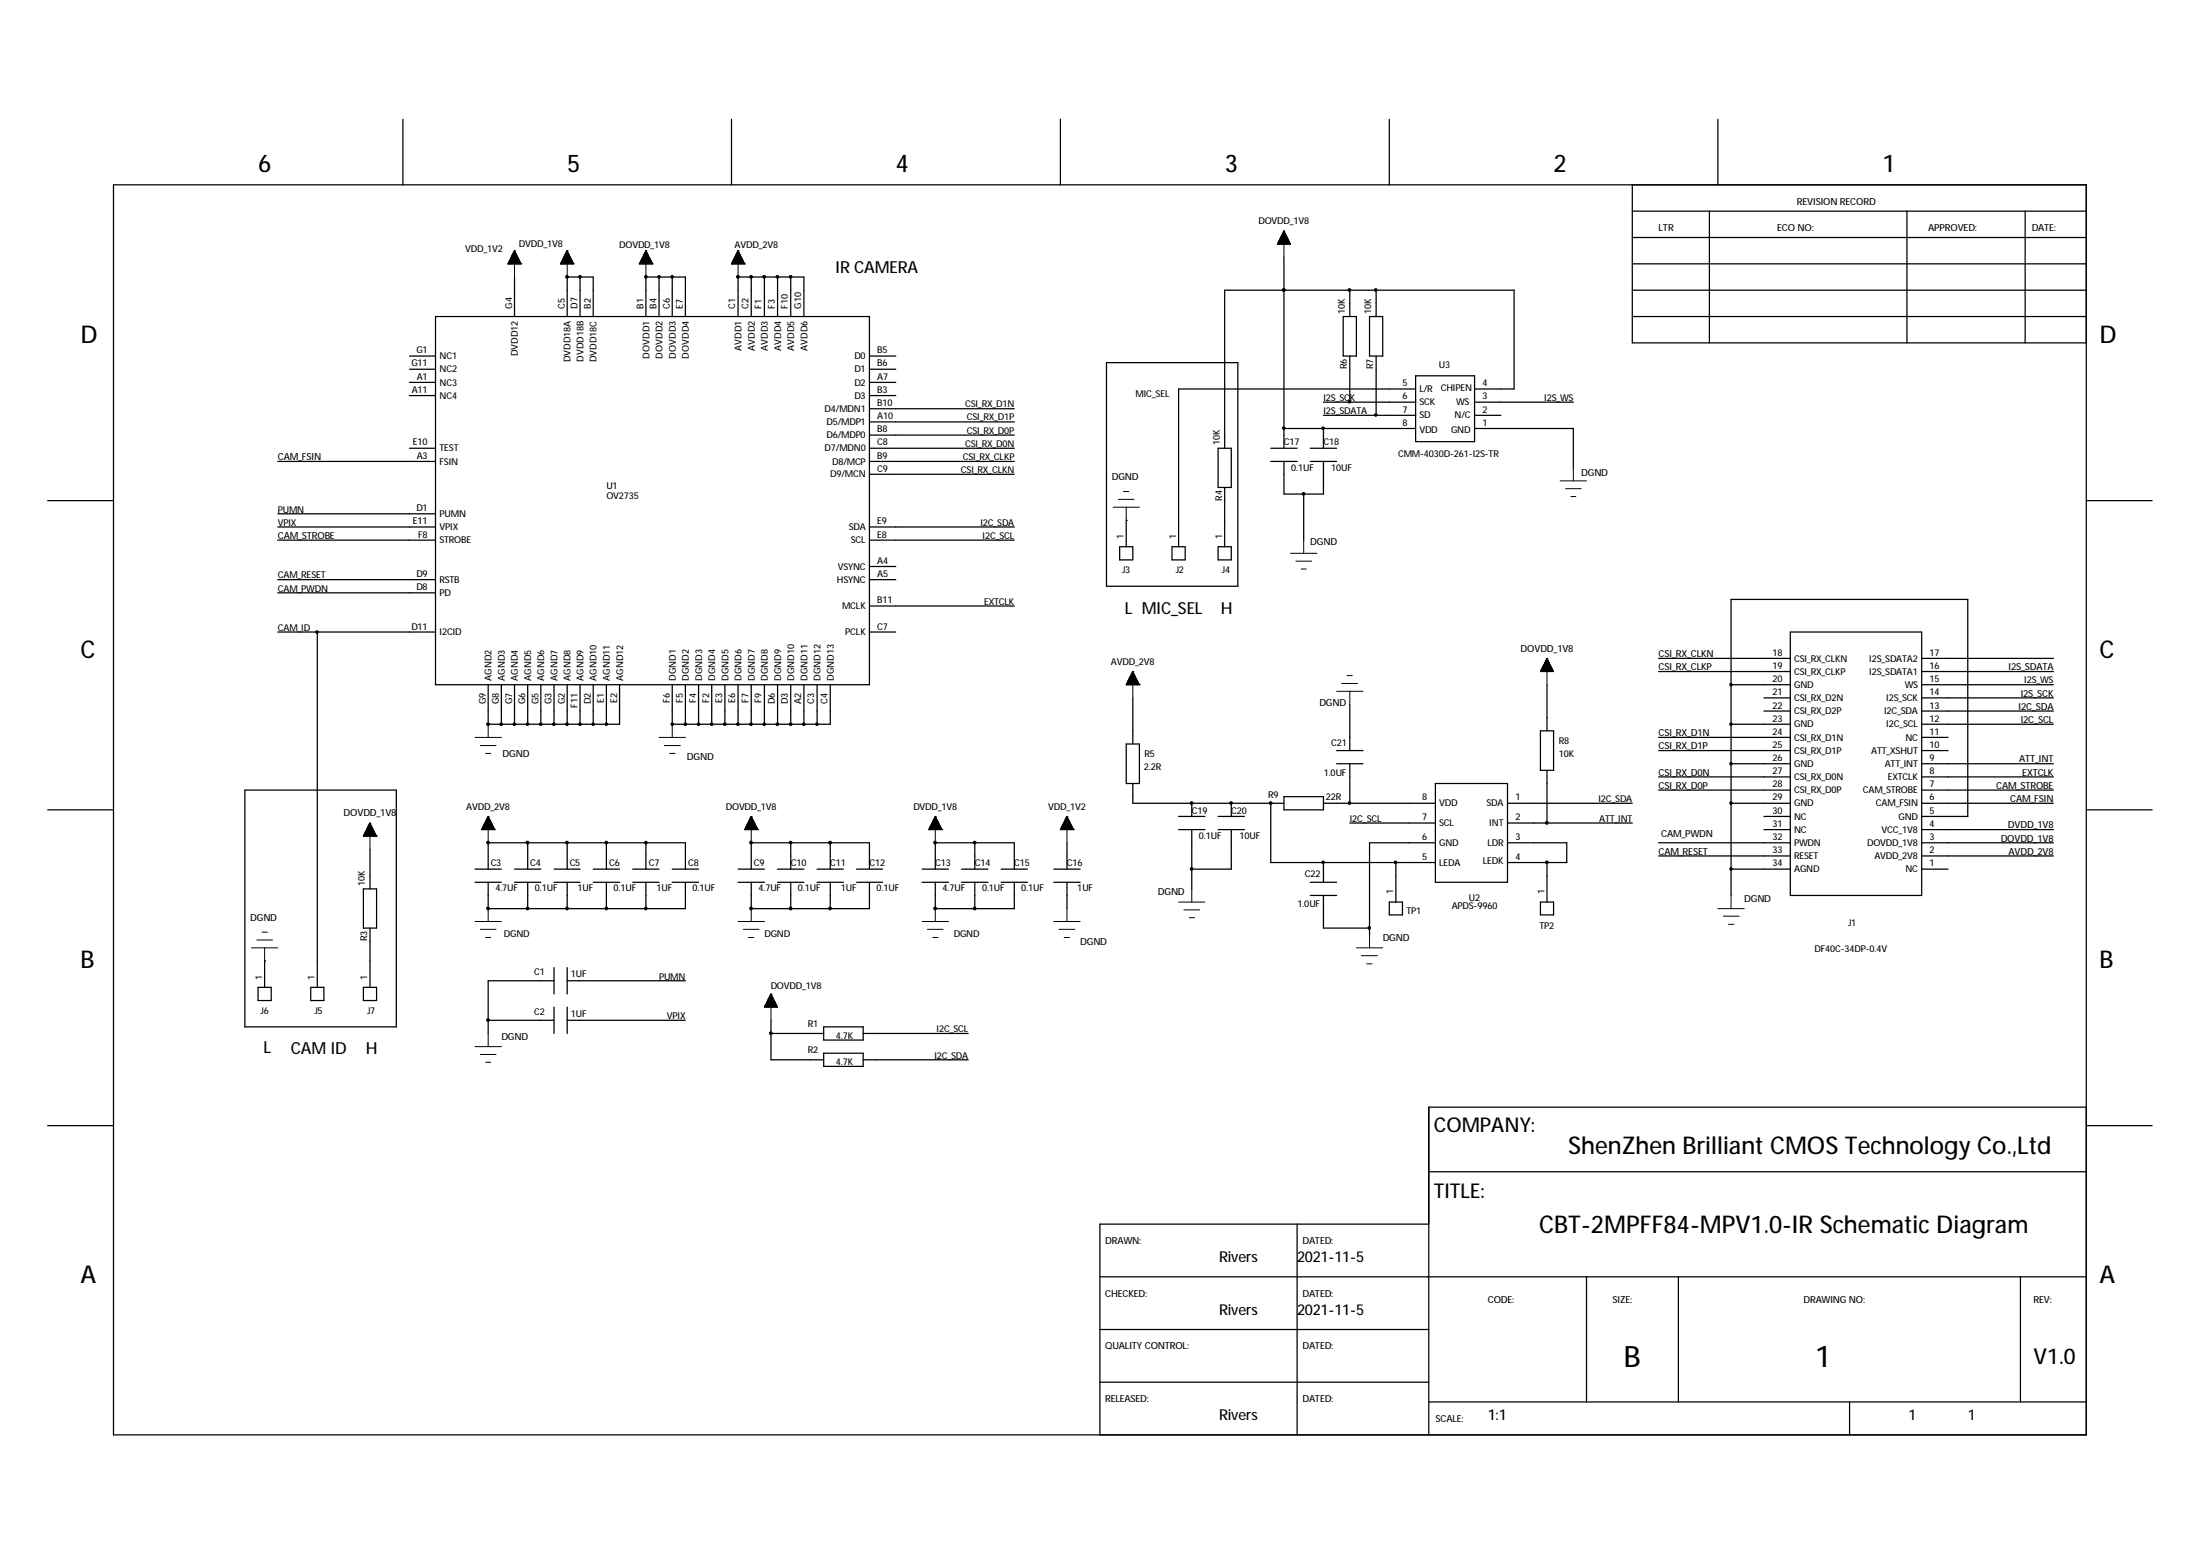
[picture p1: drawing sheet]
<svg xmlns="http://www.w3.org/2000/svg" width="297mm" height="210mm" viewBox="0 0 297 210" stroke-linecap="round" stroke-linejoin="round" font-family="sans-serif">
<g fill="none" stroke="#000" stroke-width=".17">
<path d="M54.4 16.1v8.8M98.8 16.1v8.8M143.2 16.1v8.8M187.6 16.1v8.8M231.9 16.1v8.8M15.3 24.9h266.4v168.8h-266.4zM69.5 37.4v5.3M76.6 37.4h.1M76.6 37.4h3.5v5.3M76.6 37.4v5.3M78.3 37.4v5.3M87.2 37.4h.1"/>
<path d="M87.2 37.4v5.3M87.2 37.4h5.3v5.3M89 37.4v5.3M90.8 37.4v5.3M99.7 37.4h.1M99.7 37.4h8.8v5.3M99.7 37.4v5.3M101.4 37.4v5.3M103.2 37.4v5.3M105 37.4v5.3M106.8 37.4v5.3M173.4 39.2h.1"/>
<path d="M173.4 34.7v25.8M182.2 39.2v3.5M185.8 39.2v3.5M220.4 28.5h61.3M220.4 32.1h61.3M220.4 39.2h61.3M220.4 24.9v21.4h61.3M220.4 35.6h61.3M230.8 28.5v17.8M257.5 28.5v17.8M273.4 28.5v17.8M55.3 51.6h3.5"/>
<path d="M55.3 53.4h3.5M55.3 48.1h3.5M55.3 49.8h3.5M58.8 42.7h58.6v49.7h-58.6zM117.4 51.6h3.5M117.4 57h19.5M117.4 53.4h3.5M117.4 48.1h3.5M117.4 49.8h3.5M117.4 58.7h19.5M117.4 55.2h19.5M149.4 49h17.7v30.1h-17.7z"/>
<path d="M173.4 57.8h17.7M178.7 57.8v2.7M178.7 56.1h12.4M178.7 54.3h12.4M181.4 42.7h1.7v5.4h-1.7zM182.2 48.1v6.2M184.9 42.7h1.8v5.4h-1.8zM185.8 48.1v8M191.1 50.7h8v8.9h-8zM191.1 52.5h-32v21.3M199.1 52.5h5.3v-13.3h-39v21.3M199.1 57.8h13.3v5.4"/>
<path d="M199.1 56.1h3.5M199.1 54.3h13.3M220.4 42.7h61.3M6.4 67.6h8.9M37.5 62.3h21.3M37.5 78.2h21.3M37.5 71.1h21.3M37.5 72.9h21.3M37.5 69.4h21.3M55.3 60.5h3.5M117.4 62.3h19.5M117.4 76.5h3.5"/>
<path d="M117.4 78.2h3.5M117.4 71.1h19.5M117.4 60.5h19.5M117.4 72.9h19.5M117.4 64h19.5M151.2 73.8h1.8v1.8h-1.8zM152.1 70.2h.1M152.1 70.2v3.6M158.2 73.8h1.8v1.8h-1.8zM164.5 60.5h1.7v5.3h-1.7zM164.5 73.8h1.7v1.8h-1.7zM165.4 65.8v8"/>
<path d="M171.6 62.3h3.5M171.6 60.5h3.5M173.4 62.3v4.4h5.3v-4.4M176 66.7v6.2M176.9 62.3h3.6M176.9 60.5h3.6M281.7 67.6h8.9M37.5 85.3h21.3M37.5 80h21.3M42.8 85.3v48M65.9 97.8h.1M65.9 92.4v5.4"/>
<path d="M67.7 92.4v5.4M69.5 92.4v5.4M71.2 92.4v5.4M73 92.4v5.4M74.8 92.4v5.4M76.6 92.4v5.4M78.3 92.4v5.4M80.1 92.4v5.4M81.9 92.4v5.4M83.7 92.4v5.4h-17.8M90.8 97.8h.1M90.8 92.4v5.4"/>
<path d="M92.5 92.4v5.4M94.3 92.4v5.4M96.1 92.4v5.4M97.9 92.4v5.4M99.7 92.4v5.4M101.4 92.4v5.4M103.2 92.4v5.4M105 92.4v5.4M106.8 92.4v5.4M108.5 92.4v5.4M110.3 92.4v5.4M112.1 92.4v5.4h-21.3"/>
<path d="M117.4 85.3h3.5M117.4 81.8h19.5M153 94.2v6.2M182.2 95.1v6.2M208 98.7h1.8v5.3h-1.8zM208.9 92.4v6.3M223.9 99.5h17.8M223.9 90.6h17.8M223.9 88.9h17.8M233.7 92.4h8M233.7 97.8h8M238.2 96h3.5"/>
<path d="M238.2 94.2h3.5M241.7 85.3h17.8v35.6h-17.8zM259.5 92.4h17.7M259.5 99.5h3.5M259.5 97.8h17.7M259.5 96h17.7M259.5 94.2h17.7M259.5 90.6h17.7M259.5 88.9h17.7M6.4 109.3h8.9M33.1 106.7h20.4v31.9h-20.4zM49.1 120h1.7v5.3h-1.7z"/>
<path d="M50 114.7v5.3M64.1 117.3h3.6M64.1 119.1h3.6M65.9 113.8h.1M65.9 113.8h26.6v3.5M65.9 113.8v3.5M65.9 119.1v3.6M69.5 117.3h3.5M69.5 119.1h3.5M71.2 113.8v3.5M71.2 119.1v3.6M74.8 117.3h3.5"/>
<path d="M74.8 119.1h3.5M76.6 113.8v3.5M76.6 119.1v3.6M80.1 117.3h3.6M80.1 119.1h3.6M81.9 113.8v3.5M81.9 119.1v3.6M85.4 117.3h3.6M85.4 119.1h3.6M87.2 113.8v3.5M87.2 119.1v3.6M90.8 117.3h3.5"/>
<path d="M90.8 119.1h3.5M92.5 119.1v3.6h-26.6M99.7 117.3h3.5M99.7 119.1h3.5M101.4 113.8h.1M101.4 113.8h16v3.5M101.4 113.8v3.5M101.4 119.1v3.6M105 117.3h3.5M105 119.1h3.5M106.8 113.8v3.5M106.8 119.1v3.6"/>
<path d="M110.3 117.3h3.6M110.3 119.1h3.6M112.1 113.8v3.5M112.1 119.1v3.6M115.7 117.3h3.5M115.7 119.1h3.5M117.4 119.1v3.6h-16M124.5 117.3h3.6M124.5 119.1h3.6M126.3 113.8h.1M126.3 113.8v3.5M126.3 119.1v3.6"/>
<path d="M126.3 113.8h10.6v3.5M129.8 117.3h3.6M129.8 119.1h3.6M131.6 113.8v3.5M131.6 119.1v3.6M135.2 117.3h3.5M135.2 119.1h3.5M136.9 119.1v3.6h-10.6M142.3 117.3h3.5M142.3 119.1h3.5M144.1 113.8v3.5M144.1 119.1v3.6"/>
<path d="M152.1 100.4h1.7v5.4h-1.7zM153 105.8v2.6h20.4M159.1 110.2h3.6M159.1 112h3.6M160.9 108.4h.1M160.9 108.4v1.8M160.9 112v8M164.5 110.2h3.5M164.5 112h3.5M166.2 108.4h.1M166.2 112v5.3h-5.3M166.2 108.4v1.8"/>
<path d="M171.6 108.4h.1M171.6 108.4v8h22.2M173.4 107.5h5.3v1.8h-5.3zM176.9 119.1h3.6M178.7 108.4h15.1M178.7 116.4v2.7M180.5 101.3h3.5M180.5 103.1h3.5M182.2 111.1h11.6M182.2 103.1v5.3M188.5 116.4v5.4M193.8 105.8h9.7v13.3h-9.7z"/>
<path d="M193.8 113.8h-8.9v12.4M203.5 108.4h16.9M203.5 111.1h16.9M203.5 113.8h8v2.6h-8M208.9 104v7.1M208.9 116.4v5.4M223.9 106.7h17.8M223.9 113.8h17.8M223.9 101.3h17.8M223.9 115.5h17.8M223.9 104.9h17.8M233.7 117.3h8"/>
<path d="M233.7 108.4h8M233.7 103.1h8M238.2 110.2h3.5M238.2 112h3.5M259.5 106.7h17.7M259.5 117.3h3.5M259.5 108.4h17.7M259.5 113.8h17.7M259.5 110.2h6.2v-29.3h-32v40M259.5 112h17.7M259.5 101.3h3.5M259.5 103.1h17.7"/>
<path d="M259.5 115.5h17.7M259.5 104.9h17.7M281.7 109.3h8.9M34.8 133.3h1.8v1.8h-1.8zM35.7 129.7h.1M35.7 129.7v3.6M42 133.3h1.7v1.8h-1.7zM49.1 133.3h1.7v1.8h-1.7zM50 125.3v8M65.9 122.7h.1M65.9 137.7h8.9M74.8 130.6v3.6"/>
<path d="M74.8 135.9v3.6M74.8 132.4h-8.9v7.1M76.6 130.6v3.6M76.6 135.9v3.6M76.6 132.4h15.9M76.6 137.7h15.9M101.4 122.7h.1M104.1 139.5h7.1M104.1 137.7v5.4h7.1M111.2 138.6h5.3v1.8h-5.3zM116.5 139.5h14.2M126.3 122.7h.1"/>
<path d="M176.9 120.9h3.6M178.7 120.9v4.4h6.2M187.6 121.8h1.8v1.7h-1.8zM208 121.8h1.8v1.7h-1.8zM6.4 151.9h8.9M111.2 142.2h5.3v1.7h-5.3zM116.5 143.1h14.2M192.9 158.2h88.8M281.7 149.5h-88.8v44.2M281.7 151.9h8.9M148.5 172.4h133.2M148.5 179.5h44.4"/>
<path d="M175.1 165.2v28.5M192.9 165.2h-44.4v28.5M214.2 172.4v16.8M226.6 172.4v16.8M272.8 172.4v16.8M148.5 186.6h44.4M192.9 189.2h88.8M249.7 189.2v4.5"/>
</g>
<g fill="none" stroke="#000" stroke-width=".14">
<path d="M68.6 35.6h.1M68.6 35.6h1.8M68.6 35.5h1.7M68.7 35.5h1.6v.1M68.7 35.4h1.6M68.7 35.4v.2M68.7 35.4h1.5v.2M68.8 35.2h1.3v.4M68.8 35.2v.4M68.8 35.1h1.3M68.9 35.1h1.2v.5M68.9 35v.6"/>
<path d="M68.9 35h1.1M68.9 35.6v-.7h1.1v.7M69 34.9h.9M69 34.8h.9v.8M69 34.7v.9M69 34.7h.9M69 34.6h.8v1M69 34.6v1M69.1 34.6h.7M69.1 34.5h.7v1.1M69.1 34.4v1.2M69.2 34.4h.6"/>
<path d="M69.2 34.3h.5v1.3M69.2 34.3v1.3M69.3 34.3h.4M69.3 34.2h.3v1.4M69.4 34.1h.2v1.5M69.4 33.9h.1v1.7M69.4 33.8v1.8M69.5 33.8h.1M69.5 33.8v3.6M69.5 33.8l-.9 1.8M69.5 33.8l.9 1.8M69.6 34h-.2v1.6"/>
<path d="M69.6 34.1h-.3v1.5M70.2 35.3h-1.5v.3M70.4 35.6h.1M75.7 35.6h.1M75.7 35.6h1.7M75.7 35.5h1.7M75.7 35.5h1.7v.1M75.7 35.4v.2M75.8 35.4h1.5M75.8 35.4h1.5v.2M75.8 35.3v.3M75.9 35.3h1.4"/>
<path d="M75.9 35.2h1.4v.4M75.9 35.1h1.3M75.9 35.2v.4M76 35.1h1.2v.5M76 35h1.1M76 35v.6M76 35.6v-.7h1.1v.7M76.1 34.9h.9M76.1 34.8h.9v.8M76.1 34.7v.9M76.2 34.7h.8M76.2 34.6h.8v1"/>
<path d="M76.2 34.6v1M76.2 34.6h.7M76.2 34.5h.7v1.1M76.2 34.4v1.2M76.3 34.4h.6M76.3 34.3h.5v1.3M76.3 34.3v1.3M76.4 34.3h.4M76.4 34.2h.4v1.4M76.5 34.1h.2v1.5M76.5 34v1.6M76.5 34h.1"/>
<path d="M76.5 33.9h.1v1.7M76.5 33.8v1.8M76.6 33.8h.1M76.6 33.8v3.6M76.6 33.8l-.9 1.8M76.6 33.8l.8 1.8M76.7 34.1h-.3v1.5M77.4 35.6h.1M86.3 35.6h.1M86.3 35.6h1.8M86.4 35.5h1.7M86.4 35.5h1.7v.1"/>
<path d="M86.4 35.4v.2M86.4 35.4h1.6M86.5 35.4h1.5v.2M86.5 35.3v.3M86.5 35.3h1.4M86.5 35.2h1.4v.4M86.5 35.2v.4M86.6 35.1h1.2M86.6 35.1h1.2v.5M86.6 35v.6M86.7 35h1.1M86.7 35.6v-.7h1.1v.7"/>
<path d="M86.7 34.9h1M86.8 34.8h.9v.8M86.8 34.6h.8v1M86.8 34.6v1M86.9 34.6h.7M86.9 34.5h.6v1.1M86.9 34.4v1.2M87 34.4h.5M87 34.3h.5v1.3M87 34.3v1.3M87 34.3h.4M87 34.2h.4v1.4"/>
<path d="M87 34.1v1.5M87.1 34.1h.3M87.1 34.1h.2v1.5M87.1 34v1.6M87.2 34h.1M87.2 33.8h.1M87.2 33.9v1.7M87.2 33.8v3.6M87.2 33.8l-.9 1.8M87.2 33.8l.9 1.8M87.7 34.7h-.9v.9M88.1 35.6h.1"/>
<path d="M98.8 35.6h.1M98.8 35.6h1.7M98.8 35.5h1.7M98.8 35.5h1.7v.1M98.8 35.4v.2M98.9 35.4h1.5M98.9 35.4h1.5v.2M98.9 35.3v.3M98.9 35.3h1.5M99 35.2h1.3v.4M99 35.2v.4M99 35.1h1.3"/>
<path d="M99.1 35.1h1.1v.5M99.1 35v.6M99.1 35h1.1M99.1 35.6v-.7h1.1v.7M99.1 34.9h1.1M99.2 34.8h.9v.8M99.2 34.7v.9M99.2 34.7h.9M99.3 34.6h.7v1M99.4 34.5h.6v1.1M99.4 34.3h.5v1.3M99.4 34.3v1.3"/>
<path d="M99.4 34.3h.5M99.5 34.2h.3v1.4M99.5 34.1v1.5M99.5 34.1h.3M99.5 34.1h.3v1.5M99.5 34v1.6M99.6 34h.1M99.6 33.9h.1v1.7M99.6 33.8v1.8M99.7 33.8h.1M99.7 33.8v3.6M99.7 33.8l-.9 1.8"/>
<path d="M99.7 33.8l.8 1.8M99.9 34.4h-.5v1.2M100 34.6h-.7v1M100.5 35.6h.1M172.6 32.8h1.5M172.6 32.6h1.5v.3M172.6 32.6v.3M172.7 32.6h1.3M172.7 32.5h1.3M172.7 32.4v.5M172.8 32.4h1.1M172.8 32.3v.6"/>
<path d="M172.8 32.3h1.1M172.8 32.2h1.1M172.8 32.1v.8M172.9 32.1h.9M172.9 32.1h.9v.8M172.9 32v.9M173 32h.7M173 31.9h.7M173 31.8h.7M173 31.8v1.1M173.1 31.8h.6M173.1 31.7v1.2"/>
<path d="M173.1 31.7h.5M173.1 31.6h.5M173.1 31.6v1.3M173.2 31.6h.3M173.2 31.5h.3M173.3 31.3h.1v1.6M173.3 31.3v1.6M173.3 31.3h.1M173.4 31.2h.1M173.4 31.2v3.5M173.4 31.2l.8 1.7h-1.7zM173.5 31.4h-.3v1.5"/>
<path d="M173.5 31.5v1.4M173.6 31.6v1.3M173.7 31.8v1.1M173.7 31.9v1M173.9 32.2v.7M173.9 32.3v.6M174 32.4v.5M174.1 32.7h-1.5v.2M174.1 32.7v.2M174.2 32.9h-1.7M174.2 32.9h.1M150.3 68.5h3.5"/>
<path d="M151 67.4h2.1M151.7 66.4h.7M152.1 68.5v1.7M174.2 74.7h3.6M175 75.7h2.1M175.7 76.8h.7M176 72.9v1.8M210.7 64.9h3.5M211.4 66h2.1M212.1 67h.7M212.4 63.2v1.7M64.1 99.5h3.6"/>
<path d="M65.9 97.8v1.7M89 99.5h3.5M90.8 97.8v1.7M152.1 92.4h.1M152.1 92.4h1.7M152.1 92.3h1.7v.1M152.2 92.2h1.5v.2M152.2 92.1v.3M152.2 92.1h1.5M152.3 92.4v-.4h1.3v.4M152.3 91.9h1.3M152.3 91.9h1.2v.5"/>
<path d="M152.3 91.8v.6M152.4 91.8h1.1M152.4 91.8h1.1v.6M152.4 91.7v.7M152.4 91.7h1M152.4 91.6h1v.8M152.4 91.5v.9M152.5 91.5h.8M152.5 91.5h.8v.9M152.5 91.4v1M152.6 91.4h.7M152.6 91.3h.6v1.1"/>
<path d="M152.6 91.2v1.2M152.7 91.2h.5M152.7 91.2h.5v1.2M152.8 91h.3v1.4M152.8 90.9h.2v1.5M152.8 90.8v1.6M152.9 90.8h.1M152.9 90.7h.1M152.9 90.6v1.8M153 90.6h.1M153 90.6v3.6M153 90.6l-.9 1.8"/>
<path d="M153 90.6l.8 1.8M153.1 90.9h-.3v1.5M153.2 91.1h-.5v1.3M153.7 92.3h-1.6v.1M153.8 92.4h.1M180.5 93.3h3.5M181.1 92.3h2.2M181.9 91.2h.7M182.2 93.3v1.8M208 90.6h1.7M208 90.6h.1M208.1 90.5h1.6"/>
<path d="M208.1 90.5h1.6v.1M208.1 90.4v.2M208.1 90.4h1.5M208.2 90.3h1.4v.3M208.2 90.3v.3M208.2 90.2h1.3M208.2 90.2h1.3v.4M208.2 90.1v.5M208.3 90.1h1.2M208.3 90.6v-.6h1.1v.6M208.3 90h1.1M208.4 89.9h.9v.7"/>
<path d="M208.4 89.8v.8M208.4 89.8h.9M208.4 89.8h.9v.8M208.5 89.6h.7v1M208.6 89.5h.6v1.1M208.6 89.4v1.2M208.6 89.4h.5M208.7 89.3h.4v1.3M208.7 89.3v1.3M208.7 89.3h.3M208.7 89.2h.3v1.4M208.7 89.1v1.5"/>
<path d="M208.8 89.1h.2M208.8 89h.2v1.6M208.8 89v1.6M208.8 89h.1M208.9 88.9h.1M208.9 88.9v3.5M208.9 88.9l.9 1.7h-1.8zM209.2 89.5h-.7v1.1M209.3 89.7h-.9v.9M49.1 112.9h.1M49.1 112.9h1.7M49.1 112.8h1.7"/>
<path d="M49.1 112.7h1.7M49.1 112.7v.2M49.1 112.7h1.6M49.2 112.6h1.5M49.2 112.5v.4M49.2 112.5h1.4M49.2 112.4v.5M49.3 112.4h1.3M49.3 112.3h1.2v.6M49.3 112.2v.7M49.4 112.2h1.1M49.4 112.1v.8"/>
<path d="M49.4 112.1h1M49.5 112.9v-.9h.9v.9M49.5 112.1h.9M49.5 111.9h.8M49.5 111.8v1.1M49.6 111.8h.7M49.6 111.8h.6M49.6 111.6v1.3M49.7 111.7h.5M49.7 111.6h.5v1.3M49.7 111.6h.4M49.7 111.5v1.4"/>
<path d="M49.7 111.5h.4M49.7 111.4v1.5M49.8 111.4h.3M49.8 111.4h.2M49.8 111.2v1.7M49.9 111.3h.1M49.9 111.2h.1M49.9 111.1v1.8M50 111.1h.1M50 111.1v3.6M50 111.1l-.9 1.8M50 111.1l.8 1.8"/>
<path d="M50 111.3v1.6M50.1 111.4v1.5M50.2 111.7v1.2M50.3 111.9v1M50.5 112.2v.7M50.6 112.5v.4M50.7 112.6v.3M50.8 112.7v.2M50.8 112.9h.1M64.9 100.6h2.1M65 112h.1M65 112h1.8"/>
<path d="M65.1 111.9h1.7M65.1 112v-.2h1.6v.2M65.1 111.8h1.6M65.2 111.7h1.4v.3M65.2 111.6h1.4M65.2 111.6v.4M65.2 111.6h1.4v.4M65.2 111.5v.5M65.3 111.5h1.2M65.3 111.4h1.2v.6M65.3 111.4v.6M65.4 111.4h1.1"/>
<path d="M65.4 111.3h1.1v.7M65.4 111.2v.8M65.4 111.2h1M65.4 111.1h1v.9M65.4 111.1v.9M65.5 111.1h.8M65.5 111h.8v1M65.5 110.9v1.1M65.6 101.7h.7M65.6 110.9h.7M65.6 110.8h.7v1.2M65.6 110.8v1.2"/>
<path d="M65.6 110.8h.6M65.7 110.7h.5v1.3M65.7 110.6v1.4M65.7 110.6h.4M65.7 110.5h.4v1.5M65.8 110.4h.2v1.6M65.9 110.3h.1v1.7M65.9 110.2v1.8M65.9 110.2h.1M65.9 110.2v3.6M65.9 110.2l-.9 1.8M65.9 110.2l.9 1.8"/>
<path d="M66 110.3h-.2v1.7M66.1 110.5h-.4v1.5M66.8 112h.1M89.7 100.6h2.2M90.4 101.7h.7M100.5 112h.1M100.5 112h1.8M100.6 111.9h1.7M100.6 112v-.2h1.6v.2M100.7 111.8h1.5M100.7 111.7h1.5v.3M100.7 111.6v.4"/>
<path d="M100.7 111.6h1.5M100.8 111.6h1.3v.4M100.8 111.5v.5M100.8 111.5h1.3M100.8 111.4h1.2v.6M100.8 111.4v.6M100.9 111.4h1.1M100.9 111.3h1v.7M100.9 111.2v.8M100.9 111.2h1M101 111.1h.9v.9M101 111.1v.9"/>
<path d="M101 111.1h.9M101 111h.8v1M101.1 110.8h.7v1.2M101.2 110.7h.5v1.3M101.2 110.6v1.4M101.2 110.6h.4M101.3 110.5h.3v1.5M101.3 110.5v1.5M101.3 110.5h.3M101.3 110.4h.2v1.6M101.3 110.3v1.7M101.3 110.3h.2"/>
<path d="M101.4 110.3h.1v1.7M101.4 110.2v1.8M101.4 110.2h.1M101.4 110.2v3.6M101.4 110.2l-.9 1.8M101.4 110.2l.9 1.8M101.7 110.8h-.6v1.2M101.8 110.9h-.8v1.1M102.3 112h.1M125.4 112h.1M125.4 112h1.8M125.4 111.9h1.8"/>
<path d="M125.5 112v-.2h1.6v.2M125.5 111.8h1.6M125.6 111.7h1.4v.3M125.6 111.6h1.4M125.6 111.6v.4M125.6 111.6h1.4v.4M125.6 111.5v.5M125.6 111.5h1.3M125.7 111.4h1.2v.6M125.7 111.4v.6M125.7 111.4h1.1M125.8 111.3h1v.7"/>
<path d="M125.8 111.2h1M125.8 111.2v.8M125.8 111.1h.9v.9M125.8 111.1v.9M125.9 111.1h.8M125.9 111h.8v1M125.9 110.9v1.1M125.9 110.9h.8M125.9 110.8h.7v1.2M125.9 110.8v1.2M126 110.8h.6M126 110.7h.5v1.3"/>
<path d="M126 110.6v1.4M126.1 110.6h.4M126.1 110.5h.3v1.5M126.1 110.5v1.5M126.2 110.5h.2M126.2 110.4h.2v1.6M126.3 110.2h.1M126.3 110.3v1.7M126.3 110.2v3.6M126.3 110.2l-.9 1.8M126.3 110.2l.9 1.8M126.4 110.3h-.2v1.7"/>
<path d="M127.2 112h.1M143.2 112h.1M143.2 112h1.7M143.2 111.9h1.7M143.2 112v-.2h1.7v.2M143.3 111.8h1.5M143.3 111.7h1.5v.3M143.3 111.6v.4M143.3 111.6h1.4M143.4 111.6h1.3v.4M143.4 111.5v.5M143.4 111.5h1.3"/>
<path d="M143.4 111.4h1.3v.6M143.4 111.4v.6M143.5 111.4h1.1M143.5 111.3h1.1v.7M143.5 111.2v.8M143.6 111.2h1M143.6 111.1h.9v.9M143.6 111.1h.9M143.6 111.1v.9M143.7 111h.7v1M143.7 110.8h.7v1.2M143.7 110.8v1.2"/>
<path d="M143.8 110.8h.5M143.8 110.7h.5v1.3M143.8 110.6v1.4M143.8 110.6h.5M143.8 110.5h.4v1.5M143.8 110.5v1.5M143.9 110.5h.3M143.9 110.4h.2v1.6M143.9 110.3v1.7M144 110.3h.1M144 110.3h.1v1.7M144 110.2v1.8"/>
<path d="M144.1 110.2h.1M144.1 110.2v3.6M144.1 110.2l-.9 1.8M144.1 110.2l.8 1.8M144.4 110.9h-.7v1.1M144.9 112h.1M160.9 120v1.8M34 127.9h3.5M34.7 126.9h2.1M35.4 125.8h.7M35.7 127.9v1.8M64.1 124.4h3.6"/>
<path d="M64.9 125.4h2.1M65.6 126.5h.7M65.9 122.7v1.7M65.9 139.5v1.8M99.7 124.4h3.5M100.4 125.4h2.1M101 126.5h.8M101.4 122.7v1.7M103.3 135.9h1.6M103.3 135.9h.1M103.3 135.8h1.6M103.3 135.7v.2"/>
<path d="M103.3 135.7h1.5M103.4 135.6h1.4v.3M103.4 135.6v.3M103.4 135.6h1.4M103.5 135.5h1.2M103.5 135.4h1.2M103.6 135.2h1v.7M103.6 135.1v.8M103.6 135.1h1M103.7 135.1h.8v.8M103.7 135v.9M103.7 135h.8"/>
<path d="M103.7 134.9h.7M103.7 134.8v1.1M103.8 134.8h.6M103.8 134.7v1.2M103.8 134.7h.6v1.2M103.9 134.6h.4M103.9 134.5v1.4M103.9 134.5h.4M104 134.5h.2M104 134.4h.2M104 134.4v1.5M104 134.3h.2v1.6"/>
<path d="M104 134.3v1.6M104.1 134.3h.1M104.1 134.2h.1M104.1 134.2v3.5M104.1 134.2l.9 1.7h-1.8zM104.2 134.5v1.4M104.3 134.6v1.3M104.4 134.9v1M104.6 135.3h-1.1v.6M104.7 135.4h-1.2v.5M104.7 135.3v.6M104.7 135.4v.5"/>
<path d="M104.9 135.7v.2M104.9 135.9h.1M124.5 124.4h3.6M125.2 125.4h2.1M125.9 126.5h.8M126.3 122.7v1.7M142.3 124.4h3.5M143 125.4h2.1M143.7 126.5h.7M144.1 122.7v1.7M159.1 121.8h3.6M159.9 122.8h2.1"/>
<path d="M160.6 123.9h.7M183.1 127.9h3.6M183.8 129h2.2M184.5 130.1h.8M184.9 126.2v1.7M231.9 122.7h3.6M232.7 123.7h2.1M233.4 124.8h.7M233.7 120.9v1.8M64.1 141.3h3.6M64.9 142.3h2.1M65.6 143.4h.7"/>
</g>
<g fill="#000" stroke="#000" stroke-width=".14">
<path d="M76.4 37.2h.3v.3l-.2 .1-.1-.1z" fill-rule="evenodd"/>
<path d="M78.2 37.2h.2v.3l-.1 .1-.1-.1z" fill-rule="evenodd"/>
<path d="M87.1 37.2h.2v.3l-.1 .1-.1-.1z" fill-rule="evenodd"/>
<path d="M88.9 37.2h.2v.3l-.1 .1-.1-.1z" fill-rule="evenodd"/>
<path d="M90.6 37.2h.3v.3l-.1 .1-.2-.1z" fill-rule="evenodd"/>
<path d="M99.5 37.2h.3v.3l-.2 .1-.1-.1z" fill-rule="evenodd"/>
<path d="M101.3 37.2h.2v.3l-.1 .1-.1-.1z" fill-rule="evenodd"/>
<path d="M103 37.2h.3v.3l-.1 .1-.2-.1z" fill-rule="evenodd"/>
<path d="M104.8 37.2h.3v.3l-.2 .1-.1-.1z" fill-rule="evenodd"/>
<path d="M106.6 37.2h.3v.3l-.2 .1-.1-.1z" fill-rule="evenodd"/>
<path d="M173.2 39h.3v.3h-.2h-.1z" fill-rule="evenodd"/>
<path d="M173.2 39h.3v.3h-.2h-.1z" fill-rule="evenodd"/>
<path d="M182.1 39h.2v.3h-.1h-.1z" fill-rule="evenodd"/>
<path d="M185.6 39h.3v.3h-.1h-.2z" fill-rule="evenodd"/>
<path d="M173.2 57.7h.3v.2h-.3z" fill-rule="evenodd"/>
<path d="M178.5 57.7h.3v.2h-.3z" fill-rule="evenodd"/>
<path d="M182.1 54.1h.2v.3h-.2z" fill-rule="evenodd"/>
<path d="M185.6 55.9h.3v.2h-.3z" fill-rule="evenodd"/>
<path d="M175.9 66.5h.2v.3l-.1 .1-.1-.1z" fill-rule="evenodd"/>
<path d="M42.7 85.2h.2v.2h-.2z" fill-rule="evenodd"/>
<path d="M65.8 97.6h.2v.3h-.2z" fill-rule="evenodd"/>
<path d="M67.5 97.6h.3v.3h-.3z" fill-rule="evenodd"/>
<path d="M69.3 97.6h.3v.3h-.3z" fill-rule="evenodd"/>
<path d="M71.1 97.6h.3v.3h-.3z" fill-rule="evenodd"/>
<path d="M72.9 97.6h.2v.3h-.2z" fill-rule="evenodd"/>
<path d="M74.6 97.6h.3v.3h-.3z" fill-rule="evenodd"/>
<path d="M76.4 97.6h.3v.3h-.3z" fill-rule="evenodd"/>
<path d="M78.2 97.6h.2v.3h-.2z" fill-rule="evenodd"/>
<path d="M80 97.6h.2v.3h-.2z" fill-rule="evenodd"/>
<path d="M81.7 97.6h.3v.3h-.3z" fill-rule="evenodd"/>
<path d="M90.6 97.6h.3v.3h-.3z" fill-rule="evenodd"/>
<path d="M92.4 97.6h.3v.3h-.3z" fill-rule="evenodd"/>
<path d="M94.2 97.6h.2v.3h-.2z" fill-rule="evenodd"/>
<path d="M96 97.6h.2v.3h-.2z" fill-rule="evenodd"/>
<path d="M97.7 97.6h.3v.3h-.3z" fill-rule="evenodd"/>
<path d="M99.5 97.6h.3v.3h-.3z" fill-rule="evenodd"/>
<path d="M101.3 97.6h.2v.3h-.2z" fill-rule="evenodd"/>
<path d="M103 97.6h.3v.3h-.3z" fill-rule="evenodd"/>
<path d="M104.8 97.6h.3v.3h-.3z" fill-rule="evenodd"/>
<path d="M106.6 97.6h.3v.3h-.3z" fill-rule="evenodd"/>
<path d="M108.4 97.6h.3v.3h-.3z" fill-rule="evenodd"/>
<path d="M110.2 97.6h.2v.3h-.2z" fill-rule="evenodd"/>
<path d="M233.6 92.3h.2v.2h-.2z" fill-rule="evenodd"/>
<path d="M233.6 97.6h.2v.3h-.2z" fill-rule="evenodd"/>
<path d="M65.8 113.6h.2v.3h-.1h-.1z" fill-rule="evenodd"/>
<path d="M71.1 113.6h.3v.3h-.2h-.1z" fill-rule="evenodd"/>
<path d="M76.4 113.6h.3v.3h-.2h-.1z" fill-rule="evenodd"/>
<path d="M81.7 113.6h.3v.3h-.1h-.2z" fill-rule="evenodd"/>
<path d="M87.1 113.6h.2v.3h-.1h-.1z" fill-rule="evenodd"/>
<path d="M101.3 113.6h.2v.3h-.1h-.1z" fill-rule="evenodd"/>
<path d="M106.6 113.6h.3v.3h-.2h-.1z" fill-rule="evenodd"/>
<path d="M111.9 113.6h.3v.3h-.1h-.2z" fill-rule="evenodd"/>
<path d="M126.1 113.6h.3v.3h-.2h-.1z" fill-rule="evenodd"/>
<path d="M131.5 113.6h.2v.3h-.1h-.1z" fill-rule="evenodd"/>
<path d="M160.8 117.2h.2v.2l-.1 .1-.1-.1z" fill-rule="evenodd"/>
<path d="M160.8 108.3h.2v.2l-.1 .1-.1-.1z" fill-rule="evenodd"/>
<path d="M166.1 108.3h.3v.2l-.2 .1-.1-.1z" fill-rule="evenodd"/>
<path d="M171.4 108.3h.3v.2l-.2 .1-.1-.1z" fill-rule="evenodd"/>
<path d="M178.5 116.3h.3v.2l-.2 .1-.1-.1z" fill-rule="evenodd"/>
<path d="M182.1 108.3h.2v.2l-.1 .1-.1-.1z" fill-rule="evenodd"/>
<path d="M188.3 116.3h.2v.2l-.1 .1-.1-.1z" fill-rule="evenodd"/>
<path d="M208.7 110.9h.3v.3l-.2 .1-.1-.1z" fill-rule="evenodd"/>
<path d="M208.7 116.3h.3v.2l-.2 .1-.1-.1z" fill-rule="evenodd"/>
<path d="M233.6 108.3h.2v.2l-.1 .1-.1-.1z" fill-rule="evenodd"/>
<path d="M233.6 117.2h.2v.2l-.1 .1-.1-.1z" fill-rule="evenodd"/>
<path d="M233.6 103h.2v.2h-.2z" fill-rule="evenodd"/>
<path d="M65.8 137.6h.2v.2l-.1 .1-.1-.1z" fill-rule="evenodd"/>
<path d="M65.8 122.5h.2v.2l-.1 .1-.1-.1z" fill-rule="evenodd"/>
<path d="M71.1 122.5h.3v.2l-.2 .1-.1-.1z" fill-rule="evenodd"/>
<path d="M76.4 122.5h.3v.2l-.2 .1-.1-.1z" fill-rule="evenodd"/>
<path d="M81.7 122.5h.3v.2l-.1 .1-.2-.1z" fill-rule="evenodd"/>
<path d="M87.1 122.5h.2v.2l-.1 .1-.1-.1z" fill-rule="evenodd"/>
<path d="M101.3 122.5h.2v.2l-.1 .1-.1-.1z" fill-rule="evenodd"/>
<path d="M103.9 139.3h.3v.3l-.1 .1-.2-.1z" fill-rule="evenodd"/>
<path d="M106.6 122.5h.3v.2l-.2 .1-.1-.1z" fill-rule="evenodd"/>
<path d="M111.9 122.5h.3v.2l-.1 .1-.2-.1z" fill-rule="evenodd"/>
<path d="M126.1 122.5h.3v.2l-.2 .1-.1-.1z" fill-rule="evenodd"/>
<path d="M131.5 122.5h.2v.2l-.1 .1-.1-.1z" fill-rule="evenodd"/>
<path d="M184.7 125.1h.3v.3h-.1h-.2z" fill-rule="evenodd"/>
</g>
<text font-size="4.1" x="245.1" y="184.5">1</text>
<text font-size="4" x="219.2" y="184.5">B</text>
<g font-size="3.3">
<text x="34.8" y="23.2">6</text>
<text x="76.6" y="23.2">5</text>
<text x="120.9" y="23.2">4</text>
<text x="165.4" y="23.2">3</text>
<text x="209.8" y="23.2">2</text>
<text x="254.2" y="23.2">1</text>
<text x="10.9" y="46.3">D</text>
<text x="283.5" y="46.3">D</text>
<text x="10.9" y="88.9">C</text>
<text x="283.5" y="88.9">C</text>
<text x="10.9" y="130.6">B</text>
<text x="283.5" y="130.6">B</text>
<text x="211.8" y="155.8">ShenZhen Brilliant CMOS Technology Co.,Ltd</text>
<text x="207.8" y="166.4">CBT-2MPFF84-MPV1.0-IR Schematic Diagram</text>
<text x="10.9" y="173.2">A</text>
<text x="283.5" y="173.2">A</text>
</g>
<text font-size="3" x="274.6" y="184.1">V1.0</text>
<g font-size="2.8">
<text x="193.6" y="152.8">COMPANY:</text>
<text x="193.6" y="161.7">TITLE:</text>
</g>
<g font-size="2.2">
<text x="112.8" y="36.9">IR CAMERA</text>
<text x="151.9" y="82.9">L MIC_SEL</text>
<text x="164.8" y="82.9">H</text>
<text x="35.6" y="142.2">L</text>
<text x="39.3" y="142.3">CAM ID</text>
<text x="49.4" y="142.3">H</text>
</g>
<g font-size="2">
<text x="164.6" y="170.4">Rivers</text>
<text x="175.1" y="170.4">2021-11-5</text>
<text x="164.6" y="177.5">Rivers</text>
<text x="175.1" y="177.5">2021-11-5</text>
<text x="164.6" y="191.7">Rivers</text>
<text x="200.9" y="191.7">1:1</text>
<text x="257.7" y="191.7">1</text>
<text x="265.7" y="191.7">1</text>
</g>
<g font-size="1.3">
<text x="242.6" y="27.6">REVISION RECORD</text>
<text x="62.8" y="34">VDD_1V2</text>
<text x="70.1" y="33.3">DVDD_1V8</text>
<text x="83.6" y="33.5">DOVDD_1V8</text>
<text x="99.2" y="33.5">AVDD_2V8</text>
<text x="169.9" y="30.3">DOVDD_1V8</text>
<text x="223.9" y="31.2">LTR</text>
<text x="239.9" y="31.2">ECO NO:</text>
<text x="260.3" y="31.2">APPROVED:</text>
<text x="274.3" y="31.2">DATE:</text>
<text x="69.1" y="41.7" transform="rotate(-90 69.1 41.7)">G4</text>
<text x="76.2" y="41.7" transform="rotate(-90 76.2 41.7)">C5</text>
<text x="78" y="41.7" transform="rotate(-90 78 41.7)">D7</text>
<text x="79.8" y="41.7" transform="rotate(-90 79.8 41.7)">B2</text>
<text x="86.9" y="41.7" transform="rotate(-90 86.9 41.7)">B1</text>
<text x="88.6" y="41.7" transform="rotate(-90 88.6 41.7)">B4</text>
<text x="90.4" y="41.7" transform="rotate(-90 90.4 41.7)">C6</text>
<text x="92.2" y="41.7" transform="rotate(-90 92.2 41.7)">E7</text>
<text x="99.3" y="41.7" transform="rotate(-90 99.3 41.7)">C1</text>
<text x="101" y="41.7" transform="rotate(-90 101 41.7)">C2</text>
<text x="102.8" y="41.7" transform="rotate(-90 102.8 41.7)">F1</text>
<text x="104.6" y="41.7" transform="rotate(-90 104.6 41.7)">F3</text>
<text x="106.4" y="41.7" transform="rotate(-90 106.4 41.7)">F10</text>
<text x="108.2" y="41.7" transform="rotate(-90 108.2 41.7)">G10</text>
<text x="56.2" y="47.7">G1</text>
<text x="100.1" y="47.3" transform="rotate(-90 100.1 47.3)">AVDD1</text>
<text x="101.9" y="47.3" transform="rotate(-90 101.9 47.3)">AVDD2</text>
<text x="103.7" y="47.3" transform="rotate(-90 103.7 47.3)">AVDD3</text>
<text x="105.5" y="47.3" transform="rotate(-90 105.5 47.3)">AVDD4</text>
<text x="107.2" y="47.3" transform="rotate(-90 107.2 47.3)">AVDD5</text>
<text x="109" y="47.3" transform="rotate(-90 109 47.3)">AVDD6</text>
<text x="118.4" y="47.7">B5</text>
<text x="181.6" y="42.4" transform="rotate(-90 181.6 42.4)">10K</text>
<text x="185.1" y="42.4" transform="rotate(-90 185.1 42.4)">10K</text>
<text x="55.5" y="49.5">G11</text>
<text x="55.6" y="53">A11</text>
<text x="56.3" y="51.2">A1</text>
<text x="59.4" y="52">NC3</text>
<text x="59.4" y="48.5">NC1</text>
<text x="59.4" y="50.3">NC2</text>
<text x="59.4" y="53.8">NC4</text>
<text x="69.9" y="48.1" transform="rotate(-90 69.9 48.1)">DVDD12</text>
<text x="77" y="48.9" transform="rotate(-90 77 48.9)">DVDD18A</text>
<text x="78.8" y="48.8" transform="rotate(-90 78.8 48.8)">DVDD18B</text>
<text x="80.6" y="48.9" transform="rotate(-90 80.6 48.9)">DVDD18C</text>
<text x="87.7" y="48.4" transform="rotate(-90 87.7 48.4)">DOVDD1</text>
<text x="89.5" y="48.4" transform="rotate(-90 89.5 48.4)">DOVDD2</text>
<text x="91.2" y="48.4" transform="rotate(-90 91.2 48.4)">DOVDD3</text>
<text x="93" y="48.4" transform="rotate(-90 93 48.4)">DOVDD4</text>
<text x="115.4" y="52">D2</text>
<text x="115.4" y="53.8">D3</text>
<text x="115.4" y="48.5">D0</text>
<text x="115.4" y="50.3">D1</text>
<text x="118.4" y="51.2">A7</text>
<text x="118.4" y="53">B3</text>
<text x="118.4" y="49.5">B6</text>
<text x="153.3" y="53.6">MIC_SEL</text>
<text x="181.9" y="49.8" transform="rotate(-90 181.9 49.8)">R6</text>
<text x="185.4" y="49.8" transform="rotate(-90 185.4 49.8)">R7</text>
<text x="189.4" y="52.1">5</text>
<text x="189.4" y="53.9">6</text>
<text x="191.6" y="52.9">L/R</text>
<text x="194.3" y="49.6">U3</text>
<text x="194.5" y="52.7">CHIPEN</text>
<text x="200.2" y="53.9">3</text>
<text x="200.2" y="52.1">4</text>
<text x="111.3" y="55.6">D4/MDN1</text>
<text x="111.6" y="57.4">D5/MDP1</text>
<text x="111.6" y="59.2">D6/MDP0</text>
<text x="118.4" y="56.6">A10</text>
<text x="118.4" y="58.3">B8</text>
<text x="118.4" y="54.8">B10</text>
<text x="130.3" y="55">CSI_RX_D1N</text>
<text x="130.6" y="56.7">CSI_RX_D1P</text>
<text x="130.6" y="58.5">CSI_RX_D0P</text>
<text x="178.7" y="54.1">I2S_SCK</text>
<text x="178.7" y="55.9">I2S_SDATA</text>
<text x="189.4" y="55.7">7</text>
<text x="189.4" y="57.5">8</text>
<text x="191.6" y="54.7">SCK</text>
<text x="191.6" y="56.5">SD</text>
<text x="191.6" y="58.4">VDD</text>
<text x="195.9" y="58.4">GND</text>
<text x="196.4" y="56.5">N/C</text>
<text x="196.6" y="54.7">WS</text>
<text x="200.2" y="57.5">1</text>
<text x="200.2" y="55.7">2</text>
<text x="208.5" y="54.1">I2S_WS</text>
<text x="37.5" y="62.1">CAM_FSIN</text>
<text x="55.8" y="60.1">E10</text>
<text x="56.3" y="61.9">A3</text>
<text x="59.4" y="62.7">FSIN</text>
<text x="59.4" y="60.9">TEST</text>
<text x="81.9" y="66">U1</text>
<text x="111.3" y="60.9">D7/MDN0</text>
<text x="112.1" y="64.4">D9/MCN</text>
<text x="112.4" y="62.7">D8/MCP</text>
<text x="118.4" y="61.9">B9</text>
<text x="118.4" y="63.7">C9</text>
<text x="118.4" y="60.1">C8</text>
<text x="129.8" y="63.9">CSI_RX_CLKN</text>
<text x="130" y="62.1">CSI_RX_CLKP</text>
<text x="130.3" y="60.3">CSI_RX_D0N</text>
<text x="150.1" y="64.8">DGND</text>
<text x="164.7" y="60.1" transform="rotate(-90 164.7 60.1)">10K</text>
<text x="173.4" y="60.1">C17</text>
<text x="174.3" y="63.5">0.1UF</text>
<text x="178.7" y="60.1">C18</text>
<text x="179.7" y="63.5">10UF</text>
<text x="188.8" y="61.7">CMM-4030D-261-I2S-TR</text>
<text x="213.5" y="64.2">DGND</text>
<text x="37.5" y="71">VPIX</text>
<text x="37.5" y="69.2">PUMN</text>
<text x="55.8" y="70.8">E11</text>
<text x="56.2" y="69">D1</text>
<text x="59.4" y="71.6">VPIX</text>
<text x="59.4" y="69.8">PUMN</text>
<text x="81.9" y="67.4">OV2735</text>
<text x="114.6" y="71.6">SDA</text>
<text x="118.4" y="70.8">E9</text>
<text x="132.4" y="71">I2C_SDA</text>
<text x="165" y="67.6" transform="rotate(-90 165 67.6)">R4</text>
<text x="37.5" y="72.7">CAM_STROBE</text>
<text x="56.2" y="77.9">D9</text>
<text x="56.5" y="72.6">F8</text>
<text x="59.4" y="73.3">STROBE</text>
<text x="113.1" y="76.9">VSYNC</text>
<text x="114.9" y="73.3">SCL</text>
<text x="118.4" y="76.1">A4</text>
<text x="118.4" y="77.9">A5</text>
<text x="118.4" y="72.6">E8</text>
<text x="132.7" y="72.7">I2C_SCL</text>
<text x="151.5" y="77.4">J3</text>
<text x="151.7" y="72.7" transform="rotate(-90 151.7 72.7)">1</text>
<text x="158.7" y="77.4">J2</text>
<text x="158.8" y="72.7" transform="rotate(-90 158.8 72.7)">1</text>
<text x="165" y="77.4">J4</text>
<text x="165" y="72.7" transform="rotate(-90 165 72.7)">1</text>
<text x="176.9" y="73.6">DGND</text>
<text x="37.5" y="78.1">CAM_RESET</text>
<text x="37.5" y="79.9">CAM_PWDN</text>
<text x="56.2" y="79.7">D8</text>
<text x="59.4" y="78.7">RSTB</text>
<text x="59.4" y="80.4">PD</text>
<text x="113" y="78.7">HSYNC</text>
<text x="113.7" y="82.2">MCLK</text>
<text x="118.4" y="81.5">B11</text>
<text x="132.9" y="81.6">EXTCLK</text>
<text x="37.5" y="85.1">CAM_ID</text>
<text x="55.5" y="85">D11</text>
<text x="59.4" y="85.7">I2CID</text>
<text x="114.1" y="85.7">PCLK</text>
<text x="118.4" y="85">C7</text>
<text x="150" y="89.8">AVDD_2V8</text>
<text x="205.3" y="88">DOVDD_1V8</text>
<text x="223.9" y="88.7">CSI_RX_CLKN</text>
<text x="239.3" y="88.5">18</text>
<text x="242.2" y="89.3">CSI_RX_CLKN</text>
<text x="252.4" y="89.3">I2S_SDATA2</text>
<text x="260.5" y="88.5">17</text>
<text x="65.6" y="95.1" transform="rotate(-90 65.6 95.1)">G9</text>
<text x="66.4" y="91.9" transform="rotate(-90 66.4 91.9)">AGND2</text>
<text x="67.4" y="95.1" transform="rotate(-90 67.4 95.1)">G8</text>
<text x="68.2" y="91.9" transform="rotate(-90 68.2 91.9)">AGND3</text>
<text x="69.1" y="95.1" transform="rotate(-90 69.1 95.1)">G7</text>
<text x="69.9" y="91.9" transform="rotate(-90 69.9 91.9)">AGND4</text>
<text x="70.9" y="95.1" transform="rotate(-90 70.9 95.1)">G6</text>
<text x="71.7" y="91.9" transform="rotate(-90 71.7 91.9)">AGND5</text>
<text x="72.7" y="95.1" transform="rotate(-90 72.7 95.1)">G5</text>
<text x="73.5" y="91.9" transform="rotate(-90 73.5 91.9)">AGND6</text>
<text x="74.5" y="95.1" transform="rotate(-90 74.5 95.1)">G3</text>
<text x="75.3" y="91.9" transform="rotate(-90 75.3 91.9)">AGND7</text>
<text x="76.2" y="95.1" transform="rotate(-90 76.2 95.1)">G2</text>
<text x="77" y="91.9" transform="rotate(-90 77 91.9)">AGND8</text>
<text x="78" y="95.5" transform="rotate(-90 78 95.5)">F11</text>
<text x="78.8" y="91.9" transform="rotate(-90 78.8 91.9)">AGND9</text>
<text x="79.8" y="95.1" transform="rotate(-90 79.8 95.1)">D2</text>
<text x="80.6" y="91.9" transform="rotate(-90 80.6 91.9)">AGND10</text>
<text x="81.5" y="94.8" transform="rotate(-90 81.5 94.8)">E1</text>
<text x="82.3" y="91.9" transform="rotate(-90 82.3 91.9)">AGND11</text>
<text x="83.3" y="94.8" transform="rotate(-90 83.3 94.8)">E2</text>
<text x="84.1" y="91.9" transform="rotate(-90 84.1 91.9)">AGND12</text>
<text x="90.4" y="94.8" transform="rotate(-90 90.4 94.8)">F6</text>
<text x="91.2" y="91.9" transform="rotate(-90 91.2 91.9)">DGND1</text>
<text x="92.2" y="94.8" transform="rotate(-90 92.2 94.8)">F5</text>
<text x="93" y="91.9" transform="rotate(-90 93 91.9)">DGND2</text>
<text x="94" y="94.8" transform="rotate(-90 94 94.8)">F4</text>
<text x="94.8" y="91.9" transform="rotate(-90 94.8 91.9)">DGND3</text>
<text x="95.8" y="94.8" transform="rotate(-90 95.8 94.8)">F2</text>
<text x="96.6" y="91.9" transform="rotate(-90 96.6 91.9)">DGND4</text>
<text x="97.5" y="94.8" transform="rotate(-90 97.5 94.8)">E3</text>
<text x="98.3" y="91.9" transform="rotate(-90 98.3 91.9)">DGND5</text>
<text x="99.3" y="94.8" transform="rotate(-90 99.3 94.8)">E6</text>
<text x="100.1" y="91.9" transform="rotate(-90 100.1 91.9)">DGND6</text>
<text x="101" y="94.8" transform="rotate(-90 101 94.8)">F7</text>
<text x="101.9" y="91.9" transform="rotate(-90 101.9 91.9)">DGND7</text>
<text x="102.8" y="94.8" transform="rotate(-90 102.8 94.8)">F9</text>
<text x="103.7" y="91.9" transform="rotate(-90 103.7 91.9)">DGND8</text>
<text x="104.6" y="95.1" transform="rotate(-90 104.6 95.1)">D6</text>
<text x="105.5" y="91.9" transform="rotate(-90 105.5 91.9)">DGND9</text>
<text x="106.4" y="95.1" transform="rotate(-90 106.4 95.1)">D3</text>
<text x="107.2" y="91.9" transform="rotate(-90 107.2 91.9)">DGND10</text>
<text x="108.2" y="95" transform="rotate(-90 108.2 95)">A2</text>
<text x="109" y="91.9" transform="rotate(-90 109 91.9)">DGND11</text>
<text x="109.9" y="95" transform="rotate(-90 109.9 95)">C3</text>
<text x="110.8" y="91.9" transform="rotate(-90 110.8 91.9)">DGND12</text>
<text x="111.7" y="95" transform="rotate(-90 111.7 95)">C4</text>
<text x="112.6" y="91.9" transform="rotate(-90 112.6 91.9)">DGND13</text>
<text x="178.1" y="95.3">DGND</text>
<text x="223.9" y="90.5">CSI_RX_CLKP</text>
<text x="239.3" y="90.3">19</text>
<text x="239.3" y="92.1">20</text>
<text x="239.3" y="93.9">21</text>
<text x="239.3" y="95.6">22</text>
<text x="242.2" y="91.1">CSI_RX_CLKP</text>
<text x="242.2" y="92.9">GND</text>
<text x="242.2" y="94.6">CSI_RX_D2N</text>
<text x="252.4" y="91.1">I2S_SDATA1</text>
<text x="254.7" y="94.6">I2S_SCK</text>
<text x="257.2" y="92.9">WS</text>
<text x="260.5" y="95.6">13</text>
<text x="260.5" y="93.9">14</text>
<text x="260.5" y="92.1">15</text>
<text x="260.5" y="90.3">16</text>
<text x="271.2" y="90.5">I2S_SDATA</text>
<text x="272.5" y="95.8">I2C_SDA</text>
<text x="272.8" y="94">I2S_SCK</text>
<text x="273.3" y="92.3">I2S_WS</text>
<text x="179.7" y="100.6">C21</text>
<text x="210.5" y="100.4">R8</text>
<text x="223.9" y="99.4">CSI_RX_D1N</text>
<text x="223.9" y="101.1">CSI_RX_D1P</text>
<text x="239.3" y="97.4">23</text>
<text x="239.3" y="99.2">24</text>
<text x="239.3" y="101">25</text>
<text x="242.2" y="96.4">CSI_RX_D2P</text>
<text x="242.2" y="98.2">GND</text>
<text x="242.2" y="100">CSI_RX_D1N</text>
<text x="242.2" y="101.7">CSI_RX_D1P</text>
<text x="252.6" y="101.7">ATT_XSHUT</text>
<text x="254.4" y="96.4">I2C_SDA</text>
<text x="254.7" y="98.2">I2C_SCL</text>
<text x="257.3" y="100">NC</text>
<text x="260.5" y="101">10</text>
<text x="260.5" y="99.2">11</text>
<text x="260.5" y="97.4">12</text>
<text x="272.8" y="97.6">I2C_SCL</text>
<text x="67.9" y="102.2">DGND</text>
<text x="92.8" y="102.6">DGND</text>
<text x="154.4" y="104">2.2R</text>
<text x="154.5" y="102.2">R5</text>
<text x="171.2" y="107.7">R9</text>
<text x="178.7" y="104.7">1.0UF</text>
<text x="210.5" y="102.2">10K</text>
<text x="223.9" y="104.7">CSI_RX_D0N</text>
<text x="223.9" y="106.5">CSI_RX_D0P</text>
<text x="239.3" y="102.8">26</text>
<text x="239.3" y="104.5">27</text>
<text x="239.3" y="106.3">28</text>
<text x="242.2" y="103.5">GND</text>
<text x="242.2" y="105.3">CSI_RX_D0N</text>
<text x="242.2" y="107.1">CSI_RX_D0P</text>
<text x="251.5" y="107.1">CAM_STROBE</text>
<text x="254.5" y="103.5">ATT_INT</text>
<text x="254.9" y="105.3">EXTCLK</text>
<text x="260.5" y="106.3">7</text>
<text x="260.5" y="104.5">8</text>
<text x="260.5" y="102.8">9</text>
<text x="269.5" y="106.5">CAM_STROBE</text>
<text x="272.6" y="102.9">ATT_INT</text>
<text x="273" y="104.7">EXTCLK</text>
<text x="46.4" y="110.2">DOVDD_1V8</text>
<text x="62.9" y="109.3">AVDD_2V8</text>
<text x="98" y="109.3">DOVDD_1V8</text>
<text x="123.3" y="109.3">DVDD_1V8</text>
<text x="141.5" y="109.3">VDD_1V2</text>
<text x="160.9" y="109.8">C19</text>
<text x="161.9" y="113.2">0.1UF</text>
<text x="166.2" y="109.8">C20</text>
<text x="167.3" y="113.2">10UF</text>
<text x="179" y="108">22R</text>
<text x="182.2" y="110.9">I2C_SCL</text>
<text x="192" y="113.4">6</text>
<text x="192" y="110.7">7</text>
<text x="192" y="108">8</text>
<text x="194.3" y="111.5">SCL</text>
<text x="194.3" y="108.9">VDD</text>
<text x="200.7" y="108.9">SDA</text>
<text x="201.1" y="111.5">INT</text>
<text x="204.6" y="108">1</text>
<text x="204.6" y="110.7">2</text>
<text x="204.6" y="113.4">3</text>
<text x="215.8" y="108.3">I2C_SDA</text>
<text x="215.9" y="110.9">ATT_INT</text>
<text x="224.3" y="113">CAM_PWDN</text>
<text x="239.3" y="108">29</text>
<text x="239.3" y="109.8">30</text>
<text x="239.3" y="111.6">31</text>
<text x="239.3" y="113.4">32</text>
<text x="242.2" y="108.9">GND</text>
<text x="242.2" y="110.6">NC</text>
<text x="242.2" y="112.4">NC</text>
<text x="253.3" y="108.9">CAM_FSIN</text>
<text x="254" y="112.4">VCC_1V8</text>
<text x="256.3" y="110.6">GND</text>
<text x="260.5" y="113.4">3</text>
<text x="260.5" y="111.6">4</text>
<text x="260.5" y="109.8">5</text>
<text x="260.5" y="108">6</text>
<text x="270.1" y="113.6">DOVDD_1V8</text>
<text x="271.1" y="111.8">DVDD_1V8</text>
<text x="271.4" y="108.3">CAM_FSIN</text>
<text x="49.3" y="119.6" transform="rotate(-90 49.3 119.6)">10K</text>
<text x="66.3" y="116.9">C3</text>
<text x="71.6" y="116.9">C4</text>
<text x="76.9" y="116.9">C5</text>
<text x="82.3" y="116.9">C6</text>
<text x="87.6" y="116.9">C7</text>
<text x="92.9" y="116.9">C8</text>
<text x="101.8" y="116.9">C9</text>
<text x="106.8" y="116.9">C10</text>
<text x="112.1" y="116.9">C11</text>
<text x="117.4" y="116.9">C12</text>
<text x="126.3" y="116.9">C13</text>
<text x="131.6" y="116.9">C14</text>
<text x="136.9" y="116.9">C15</text>
<text x="144.1" y="116.9">C16</text>
<text x="176.2" y="118.4">C22</text>
<text x="192" y="116">5</text>
<text x="194.3" y="116.9">LEDA</text>
<text x="194.3" y="114.2">GND</text>
<text x="200.2" y="116.7">LEDK</text>
<text x="200.8" y="114.2">LDR</text>
<text x="204.6" y="116">4</text>
<text x="223.9" y="115.4">CAM_RESET</text>
<text x="239.3" y="115.2">33</text>
<text x="239.3" y="116.9">34</text>
<text x="242.2" y="114.2">PWDN</text>
<text x="242.2" y="116">RESET</text>
<text x="242.2" y="117.7">AGND</text>
<text x="252.1" y="114.2">DOVDD_1V8</text>
<text x="253.1" y="116">AVDD_2V8</text>
<text x="257.3" y="117.7">NC</text>
<text x="260.5" y="116.9">1</text>
<text x="260.5" y="115.2">2</text>
<text x="271.2" y="115.4">AVDD_2V8</text>
<text x="33.8" y="124.3">DGND</text>
<text x="66.9" y="120.3">4.7UF</text>
<text x="72.2" y="120.3">0.1UF</text>
<text x="78" y="120.3">1UF</text>
<text x="82.8" y="120.3">0.1UF</text>
<text x="88.6" y="120.3">1UF</text>
<text x="93.5" y="120.3">0.1UF</text>
<text x="102.4" y="120.3">4.7UF</text>
<text x="107.7" y="120.3">0.1UF</text>
<text x="113.5" y="120.3">1UF</text>
<text x="118.4" y="120.3">0.1UF</text>
<text x="127.3" y="120.3">4.7UF</text>
<text x="132.6" y="120.3">0.1UF</text>
<text x="137.9" y="120.3">0.1UF</text>
<text x="145.5" y="120.3">1UF</text>
<text x="156.3" y="120.9">DGND</text>
<text x="175.2" y="122.5">1.0UF</text>
<text x="188.1" y="120.7" transform="rotate(-90 188.1 120.7)">1</text>
<text x="189.9" y="123.3">TP1</text>
<text x="196" y="122.7">APDS-9960</text>
<text x="198.3" y="121.6">U2</text>
<text x="207.9" y="125.4">TP2</text>
<text x="208.5" y="120.7" transform="rotate(-90 208.5 120.7)">1</text>
<text x="235.5" y="121.8">DGND</text>
<text x="249.5" y="124.9">J1</text>
<text x="49.6" y="127.1" transform="rotate(-90 49.6 127.1)">R3</text>
<text x="68" y="126.5">DGND</text>
<text x="72.1" y="131.7">C1</text>
<text x="77.1" y="131.9">1UF</text>
<text x="103.2" y="126.5">DGND</text>
<text x="128.8" y="126.5">DGND</text>
<text x="145.8" y="127.6">DGND</text>
<text x="186.7" y="127.1">DGND</text>
<text x="245" y="128.5">DF40C-34DP-0.4V</text>
<text x="35.2" y="136.8">J6</text>
<text x="35.4" y="132.2" transform="rotate(-90 35.4 132.2)">1</text>
<text x="42.5" y="132.2" transform="rotate(-90 42.5 132.2)">1</text>
<text x="42.5" y="136.8">J5</text>
<text x="49.6" y="132.2" transform="rotate(-90 49.6 132.2)">1</text>
<text x="49.6" y="136.8">J7</text>
<text x="72.1" y="137">C2</text>
<text x="77.1" y="137.2">1UF</text>
<text x="89" y="132.2">PUMN</text>
<text x="90" y="137.6">VPIX</text>
<text x="104.1" y="133.4">DOVDD_1V8</text>
<text x="67.7" y="140.4">DGND</text>
<text x="109.1" y="138.6">R1</text>
<text x="109.1" y="142.2">R2</text>
<text x="112.9" y="140.2">4.7K</text>
<text x="112.9" y="143.7">4.7K</text>
<text x="126.2" y="142.9">I2C_SDA</text>
<text x="126.4" y="139.3">I2C_SCL</text>
<text x="149.2" y="167.9">DRAWN:</text>
<text x="175.9" y="167.9">DATED:</text>
<text x="149.2" y="175">CHECKED:</text>
<text x="175.9" y="175">DATED:</text>
<text x="200.9" y="175.9">CODE:</text>
<text x="217.7" y="175.9">SIZE:</text>
<text x="243.5" y="175.9">DRAWING NO:</text>
<text x="274.6" y="175.9">REV:</text>
<text x="149.2" y="182.1">QUALITY CONTROL:</text>
<text x="175.9" y="182.1">DATED:</text>
<text x="149.2" y="189.2">RELEASED:</text>
<text x="175.9" y="189.2">DATED:</text>
<text x="193.8" y="191.9">SCALE:</text>
</g>
</svg>
